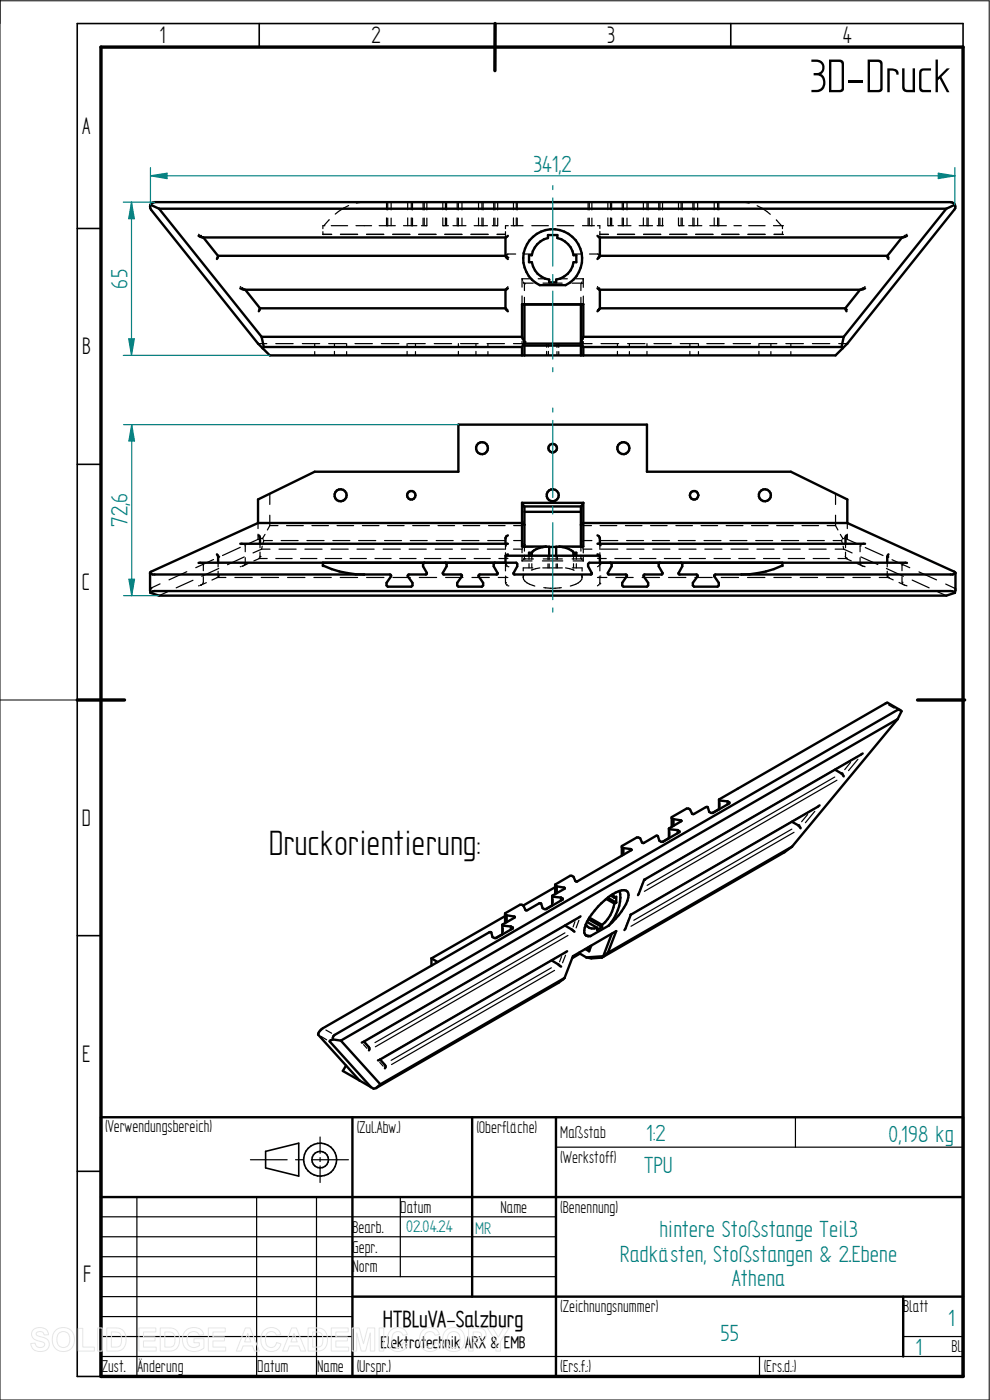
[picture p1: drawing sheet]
<svg xmlns="http://www.w3.org/2000/svg" width="210mm" height="297mm" viewBox="0 0 210 297" stroke-linecap="round" stroke-linejoin="round" font-family="sans-serif">
<path d="M0 0v297h209.8v-296.8h-209.8M0 148.5h16.4" fill="none" stroke="#000" stroke-width=".21"/>
<g fill="none" stroke="#000" stroke-width=".34">
<path d="M55 5v5M105 5v5M155 5v5M204.3 10v-5h-187.9v287h5M16.4 48.5h5M16.4 98.5h5M16.4 148.5h5M16.4 198.5h5M16.4 248.5h5M56.3 244.3l7.1-1.8v7l-7.1-1.7z"/>
<circle cx="67.9" cy="246" r="3.5"/>
<circle cx="67.9" cy="246" r="1.76"/>
</g>
<path d="M21.4 10h182.9v282h-182.9zM105 5v10M16.4 148.5h10M194.6 148.5h10" fill="none" stroke="#000" stroke-width=".72"/>
<g fill="none" stroke="#000" stroke-width=".51">
<path d="M31.9 43.4v.8l.1 .3 22.7 28.4 2.5 2.5h120l2.5-2.5 22.7-28.4 .2-.3v-.8M31.9 43.4l.3-.3 .6-.2h168.9l.7 .2 .2 .3M31.9 43.4l1.8 .9M33.7 44.3l21.8 27.2M33.7 44.3h167M42.1 50l1 .4h64.2l.4-.4M43.1 50.4l3.2 3.9-.3 .6M46.3 54.3h60.9M107.2 50.4v3.9l.5 .6M113.1 50.2a6.2 6.2 0 0 1 9.3 1.2 6.2 6.2 0 0 1-2.4 9.1h-5.5a6.2 6.2 0 0 1-1.4-10.3zM114 51.8l1.4-1 .8-.3v-.6h2v.6a4.5 4.5 0 0 1 3.5 3.6h.6v1.5h-.6a4.3 4.3 0 0 1-3.7 3.7v.6h-1.5v-.6a4.3 4.3 0 0 1-3.7-3.7h-.6v-1.5h.6l.2-.8zM126.7 50l.5 .4"/>
<path d="M127.3 54.3h60.9M127.3 50.4v3.9l-.6 .6M191.3 50.4l-3.1 3.9 .3 .6M192.4 50l-1 .4h-64.2M200.7 44.3l-21.7 27.2M202.6 43.4l-1.9 .9M51 61.2l.9 .3h55.4l.4-.3M52 61.5l3.2 3.9M55.2 65.4h52M55.2 65.4l-.3 .6M55.5 71.5h55.2M55.5 71.5l.5 2.1"/>
<path d="M56 73.6h54.7M56 73.6l-.3 .3M107.2 61.5v3.9M107.2 65.4l.5 .6M110.7 64.6h13M110.7 64.6v6.9M110.7 73.6v1.8M110.7 71.5l.6 1.1-.6 1M111.3 64.6v10.8M111.3 72.9h11.9M111.3 73.3h11.9M123.2 64.6v10.8"/>
<path d="M123.7 64.6v6.9M123.7 73.6v1.8M123.7 73.6h54.8M123.7 71.5l-.4 1.1 .4 1M123.7 71.5h55.3M126.7 61.2l.5 .3M127.3 65.4h52.1M127.3 61.5v3.9M127.3 65.4l-.6 .6M178.5 73.6l.3 .3M179 71.5l-.5 2.1M182.5 61.5l-3.2 3.9 .3 .6"/>
<path d="M183.5 61.2l-.9 .3h-55.4M42.1 119.4h67.4l.2 .2v.5l-.8 1.6 .3 .2h16.1l.3-.2-.8-1.6v-.5l.2-.2h67.4M46 117.6l.3 .5M46.3 118.2v1.2M51 115.4h56.7M54.7 111v-5l12.1-5.9h30.4v-10h40v10h30.6l11.9 5.9v5M54.7 111h56l.6 .3M54.7 111l-22.7 10.3-.2 .2 .1 4.3M54.9 113.6l.3 .5v1.3M68.5 119.4v.7h.2a19.7 19.7 0 0 0 8.6 1.8M90 119.4l-.3 .2v.5l.9 1.4-.1 .3-3.9 .2-.1 .3 1 1.4v.5l-.3 .3h-4.9l-.3-.3v-.5l.9-1.4 .1-.2-.3-.2h-50.3l-.6-.3M94.5 119.4l.2 .2v.5l-.8 1.4 .1 .3 3.9 .2 .1 .3-1 1.4v.5l.2 .3h5l.3-.3v-.5l-.9-1.4v-.3l3.9-.2v-.3l-.8-1.4v-.5l.3-.2"/>
<path d="M107.2 119.4v-1.5h20.1v1.5M107.7 113.6l-.4 .4-.1 1.4M107.7 117.6l-.3 .3M110.7 106.7v9.3h5.1M110.7 106.7h13M110.7 106.7l.5 .7M111.2 107.4l.1 8.6M111.2 107.4h12.1M111.3 108.6h11.9M112.8 117.3h-.6v.5h.6M112.8 117.8l.1 .1M112.8 117.3v.5"/>
<path d="M115.8 116h.7v1.9M115.8 116l-1.4 .2a2.62 2.62 0 0 0-1.6 1.1M116.5 116h1.5M118.7 116h-.7v1.9M118.7 116l1.4 .2a2.68 2.68 0 0 1 1.6 1.1M121.7 117.3h.6v.5h-.6M121.7 117.8l-.1 .1M121.7 117.3v.5M123.3 107.4l-.1 8.6M123.7 106.7v9.3h-5M123.7 106.7l-.4 .7M126.7 113.6l.5 .4 .1 1.4"/>
<path d="M126.7 115.4h56.8M126.7 117.6l.4 .3M129.5 119.4l.3 .2v.5l-.9 1.4 .1 .3 3.9 .2v.3l-.9 1.4v.5l.2 .3h5l.3-.3v-.5l-.9-1.4v-.3l3.9-.2v-.3l-.8-1.4v-.5l.3-.2M166 119.4v.7h-.2a19.6 19.6 0 0 1-8.5 1.8M179.6 113.6l-.2 .4v1.4M179.7 111l22.7 10.3 .2 .3-.5 .3h-50.3l-.2 .1v.3l.9 1.4v.5l-.3 .3h-5l-.2-.3v-.5l1-1.4-.1-.3-3.9-.2v-.3l.7-1.4v-.5l-.2-.2M179.7 111h-56l-.5 .3M188.2 118.2v1.2M188.5 117.6l-.3 .5M31.9 125.8l1.8 .6h167l1.9-.6M31.9 125.8l.9-.4h168.9l.7 .2 .2 .2M202.7 121.5v3.7l-.1 .6"/>
<path d="M183 159.9l-46.3 26.7-1.4 3.3M190.4 152.6l-118.1 68.2M190.4 152.6l-22.4 27M190.4 152.6l.9-1.7-.7-.3-119.6 69-.4 .5v.4M191 150.7l-2.9-1.6-35.6 20.6M131.9 179.7l.3 .2M132.2 179.9v1.4M132.2 179.9l1.6 .2 .2 .2-11.5 6.7-.5-.1-.3-.9-.8-.2-3.1 1.9v2M141.9 175.8l1.9 .3M141.9 175.8v2l-1.4 .8M142.5 173.6l.4 .2M142.9 173.8v1.4"/>
<path d="M142.9 173.8l1.7 .4-2.7 1.6M143.8 176.1v.7M143.8 176.1l.3 .3v.1l-3.5 2.1h-.3l-.4-.2-.3-1-.3-.1-2.8 1.6-.3-.2-.4-.9-.7-.1-3.2 1.8v2M152.5 169.7l.2 .1 1.6 .2M152.5 171.7l-1.4 .8M152.5 169.7v2M154.3 170l.4 .2v.2l-3.5 2.1-.7-.2-.4-1.1h-.4l-2.6 1.5-.3-.1-.4-.9-.4-.2h-.3l-3.2 1.9v2M154.3 170v.6M168 174.3l1.3 .8M168 179.6l-1.6 1.2-38.7 22.4M168 179.6l-39.1 22.5M169.4 175.1l.4 .6"/>
<path d="M173.9 170.9l-40.1 23.2M177.1 163.3l1.4 .8M178.5 164.1l.5 .6M106.6 196.2l.2 .2 1.6 .2M106.6 198.2l-1.4 .8M106.6 196.2v2M107.1 194.4l-15.6 8.9M107.1 194l.4 .2M107.5 194.2v1.4M107.5 194.2l1.7 .4-2.6 1.6M108.4 196.6l.4 .2v.2l-3.6 2-.7-.2-.3-1h-.4l-35.3 20.3-.6 .5-.3 .6-.1 .3 8.8 9.7M108.4 196.6v.6"/>
<path d="M117.1 190.1v2l-1.3 .8M117.8 188.2l-6.8 3.9M117.8 187.9l.3 .1M118.1 188l1.5 .3 .2 .2-2.7 1.6 .2 .1 1.7 .2M118.1 188v1.5M119 190.4l.4 .2v.2l-3.5 2.1-.8-.2-.3-1-.2-.1-2.9 1.5-.2-.1-.5-.8-.3-.3h-.4l-3.2 1.9v2M119 190.4v.7M119.8 196.3l2.1 1.4M123.1 194.4l-46.3 26.8M124.2 198.4l1.1 .2M124.3 196.1a1.66 1.66 0 0 0 2.4 .7M124.5 195.6l2.2 1.2"/>
<path d="M124.8 195l2.9 1.7M125.1 194.7l2.6 1.5M127.7 196.2v.5M127.7 196.7l-1 .6v-.5M128.6 190.7l1.7 1M128.9 190.5l1.8 1M129.1 196.4a13 13 0 0 0 4.2-5.9 1.11 1.11 0 0 0-.2-1.3 1.11 1.11 0 0 0-1.2-.3 14.2 14.2 0 0 0-7.3 6.6 3.4 3.4 0 0 0-.5 2.7l.7 .4h.5M129.1 196.4l-3.8 2.2M129.5 190l.8 .5M129.8 198.1l-1.8 4.8M130 189.7l.3 .8M130.3 191.7a7.3 7.3 0 0 1-2.6 4.5"/>
<path d="M130.3 190.5l.4-.3v1.3M130.7 191.5l-.4 .2M131.4 189a8.6 8.6 0 0 1-2.3 7.4M133.7 194.1h.1M133.8 194.1l-1.3 3.2M91.5 203.3l1.3 .8M91.5 203.3v1.6M117 203.8l2 1.3M119.8 207.5l-39.1 22.5M119.8 207.5l-1.3 1-38.7 22.3M120.3 201.8l-40.1 23.2M122.9 202.1l.1 .2"/>
<path d="M123 202.3l1.4 .8M123 202.3l-1.6 1M124.2 201.3l.8 .5M124.4 203.1l1 .2 2.3-.1M124.8 201h.3M125.1 201l-.1 .8M125.2 200.7l-.1 .3M125.4 200.6l-.4 1.2M128 202.9l-3.6 .2M128 202.9l-.3 .3M128.9 202.1l1.8-4.6-9.2 5.4-1.7 4.6M128.9 202.1l-.9 .8"/>
<path d="M21.4 237h182.9v55h-182.9zM70.6 220.5l-.7 .4 8.8 9.7M70.6 220.5l1.7 .3M72.3 220.8l8.4 9.2M73.4 226.1l-.7 1.1 3.6 2M74.8 237v55M76.3 229.2l2.4 1.4M77.2 221l1.2 1.3-.1 .5M78.7 230.6l.5 .4 .6-.2M80.6 224.7l1.2 1.4-.1 .6M80.7 230l-.9 .8M100.2 237v38.1"/>
<path d="M117.9 237v55M21.4 254h182.9M74.8 275.1h129.5M191.6 275.1v12.7"/>
<circle cx="102.2" cy="95.1" r="1.27"/>
<circle cx="117.2" cy="95.1" r=".91"/>
<circle cx="132.2" cy="95.1" r="1.27"/>
<circle cx="72.2" cy="105.1" r="1.28"/>
<circle cx="87.2" cy="105.1" r=".9"/>
<circle cx="117.2" cy="105.1" r="1.28"/>
<circle cx="147.3" cy="105.1" r=".91"/>
<circle cx="162.3" cy="105.1" r="1.27"/>
</g>
<g fill="none" stroke="#000" stroke-width=".25">
<path d="M42.1 49.7l.2 .1M42.5 50h.1M42.5 50l.3 .1M43 50.2l.1 .2M46 54.6h.1M46.1 54.5h.1M46.3 54.3h.1M46.3 54.3l-.1 .1M68.5 49.7h.1M68.5 49.1v.6h1.9M68.5 49.7h1.9M68.6 47.9l-.1 .6"/>
<path d="M68.7 47.9h.1M69.8 46.6l-1.1 1.3M70.3 47.9h3.4M72.2 49.7h3.7M74 43.6l-1.1 .6-1.8 1.2M75.5 47.9h3.3M77.3 42.9l-1.7 .2M77.8 49.7h3.6M80.4 47.9h1.6M82 47.9h.1M82 42.9v1.6M82 46.2v1.7"/>
<path d="M82.2 47.9h1.7M82.3 42.9v1.6M82.3 46.3v1.6M83 42.9v1.6M83 46.3v1.6M83.3 49.7h3.7M85.6 47.9h1.6M86.5 42.9v1.6M86.5 46.2v1.7M87.2 47.9h.1M87.2 42.9v1.6M87.2 46.2v1.7"/>
<path d="M87.4 47.9h1M87.5 42.9v1.6M87.5 46.3v1.6M88.8 49.7h3.7M89.4 47.9h.9M89.7 42.9v1.6M89.7 46.3v1.6M90 42.9v1.6M90 46.3v1.6M90.3 47.9h.1M90.6 46.3l-.1 1.6M90.6 42.9v1.6"/>
<path d="M93.9 47.9h.1M93.9 42.9v1.6M93.9 46.2v1.7M94.1 47.9h1M94.4 49.7h3.6M94.5 42.9v1.6M94.5 46.2v1.7M94.7 42.9v1.6M94.7 46.3v1.6M96.1 47.9h.9M97 47.9h.1M97 42.9v1.6"/>
<path d="M97 46.2v1.7M97.2 47.9h1.6M97.2 42.9v1.6M97.2 46.3v1.6M98 42.9v1.6M98 46.3v1.6M99.9 49.7h3.6M100.6 47.9h1.6M101.5 42.9v1.6M101.5 46.2v1.7M102.2 47.9h.1M102.2 42.9v1.6"/>
<path d="M102.2 46.2v1.7M102.4 47.9h1M102.5 42.9v1.6M102.5 46.3v1.6M104.4 47.9h.9M104.7 42.9v1.6M104.7 46.3v1.6M105 42.9v1.6M105 46.3v1.6M105.3 47.9h.1M105.5 49.7h1.7M105.6 46.3l-.1 1.6"/>
<path d="M105.6 42.9v1.6M107.2 54.3h.1M107.2 49.1v.9M107.2 50.2v.2M107.3 54.3h.1M107.4 54.3h.1M107.4 54.4h.1M107.5 54.4h.1M107.5 54h.1M107.5 54.4l.1 .1M107.5 54v.1M107.7 54.6h.1"/>
<path d="M107.8 47.9h-.6v.6M108.4 47.9h.5M108.9 47.9h.1M108.9 42.9v1.6M108.9 46.2v1.7M109.1 47.9h1.9M109.4 53.9h-1.7M109.5 42.9v1.6M109.5 46.2v1.7M109.7 42.9v1.6M109.7 46.3v1.6M110.7 59.1v1.8"/>
<path d="M110.7 59.1h1.7M110.7 59.1l.2 .4M111 59.8l.1 .3h2M111.2 53.9h1.7M112.8 47.9h3.5M114.2 59.1h1.6M118.2 47.9h3.5M118.7 59.1h1.7M121.6 53.9h1.7M122.1 59.1h1.6M123.5 59.8l-.1 .3M123.6 47.9h1.7"/>
<path d="M123.7 59.1v1.9M123.7 59.1v.3M124.8 42.9v1.6M124.8 46.3v1.6M125 42.9v1.6M125 46.3v1.6M125.1 53.9h1.6M125.3 47.9h.1M125.5 47.9h.6M125.6 42.9v1.6M125.6 46.3v1.6M126.7 53.9h.1"/>
<path d="M126.7 47.9h.6v.6M126.8 54.6h.1M126.9 54l.1 .1M127 54.4h.1M127.1 54.2v.1M127.1 54.3h.1M127.3 54.3h.1M127.3 49.7h1.8M127.3 49.1v.8M127.3 50.2v.2M128.9 47.9h.1M128.9 42.9v1.6"/>
<path d="M128.9 46.2v1.7M129.1 47.9h1M129.5 42.9v1.6M129.5 46.2v1.7M129.8 42.9v1.6M129.8 46.3v1.6M131 49.7h3.6M131.1 47.9h.9M132 47.9h.1M132 42.9v1.6M132 46.2v1.7M132.2 47.9h1.7"/>
<path d="M132.2 42.9v1.6M132.2 46.3v1.6M133 42.9v1.6M133 46.3v1.6M135.6 47.9h1.6M136.5 42.9v1.6M136.5 46.2v1.7M136.5 49.7h3.7M137.2 47.9h.1M137.2 42.9v1.6M137.2 46.2v1.7M137.4 47.9h1"/>
<path d="M137.5 42.9v1.6M137.5 46.3v1.6M139.4 47.9h.9M139.7 42.9v1.6M139.7 46.3v1.6M140 42.9v1.6M140 46.3v1.6M140.3 47.9h.1M140.5 47.9h.1M140.5 42.9v1.6M140.5 46.3v1.6M142.1 49.7h3.6"/>
<path d="M143.9 47.9h.1M143.9 42.9v1.6M143.9 46.2v1.7M144.1 47.9h1M144.5 42.9v1.6M144.5 46.2v1.7M144.7 42.9v1.6M144.7 46.3v1.6M146.1 47.9h.9M147 47.9h.1M147 42.9v1.6M147 46.2v1.7"/>
<path d="M147.2 47.9h1.7M147.2 42.9v1.6M147.2 46.3v1.6M147.6 49.7h3.7M148 42.9v1.6M148 46.3v1.6M150.6 47.9h1.6M151.5 42.9v1.6M151.5 46.2v1.7M152.2 47.9h.1M152.2 42.9v1.6M152.2 46.2v1.7"/>
<path d="M152.4 47.9h1.7M152.5 42.9v1.6M152.5 46.3v1.6M153.1 49.7h3.7M155.7 47.9h1.6M157.3 42.9l1.6 .2M158.7 49.7h3.6M158.8 47.9h3.5M160.6 43.6l1 .6 1.8 1.3M164.1 47.9h1.8M164.2 49.7h1.8M164.7 46.7l1.1 1.2"/>
<path d="M166 49.7h.1M166 47.9h.1M166 49.1v.6h-1.8M166 47.9v.6M188.2 54.3h.1M188.3 54.4l.1 .1M188.4 54.6h.1M191.6 50.2l-.3 .2M192.1 49.9l-.3 .1M192.4 49.7l-.2 .1M51 60.8l.1 .1M51.3 61l.3 .2"/>
<path d="M51.8 61.3l.2 .2M54.7 72.9h1.9M54.9 65.7h.1M55 65.5v.1M55.1 65.4h.1M58.5 72.9h3.7M64.1 72.9h3.7M66.8 72.9v.8M66.8 74.6v.8M69.7 72.9h3.7M71 72.9v.8M71 74.5v.9"/>
<path d="M73.5 72.9v.8M73.5 74.6v.8M75.3 72.9h3.7M80.9 72.9h3.7M86.4 72.9v.8M86.4 74.5v.9M86.5 72.9h3.7M88.1 72.9v.8M88.1 74.6v.8M92.1 72.9h3.7M97.2 72.9v.8M97.2 74.5v.9"/>
<path d="M97.7 72.9h3.7M101 72.9v.8M101 74.5v.9M103.3 72.9h3.7M103.5 72.9v.8M103.5 74.6v.8M107.2 61.5h.1M107.2 65.4h.1M107.3 65.4h.1M107.3 61.3l-.1 .2M107.4 65.5l.2 .1M107.6 61l-.2 .2"/>
<path d="M107.7 65.7h.1M107.7 60.8v.1M108.9 72.9h2M110.7 62.8v1.8M110.7 71.5v.4M110.7 72.4v.5l.2 .2M111.1 72.9h.2M111.1 64.6h.1M111.1 73.2l.2 .2M111.2 60.1h.1M111.2 73.3h.1M111.2 64.5h.1"/>
<path d="M111.3 64.5h.1M111.3 64.6h.1M111.3 60.2h.1M111.3 60.2v1.4M111.3 63.1v1.4M115.2 60.1h4.1M116 72.9v.8M116 74.5v.9M116.3 72.9v.8M116.3 74.5v.9M118.2 72.9v.8M118.2 74.6v.8"/>
<path d="M118.5 72.9v.8M118.5 74.6v.8M121.3 60.1h2.1M123.2 64.6h.1M123.2 64.5h.1M123.2 72.9h.2M123.2 60.2v1.4M123.2 63.1v1.4M123.2 73.3h.1M123.3 60.2h.1M123.3 64.6h.1M123.4 60.1h.1"/>
<path d="M123.4 73.2l-.2 .2M123.6 72.9h2M123.7 62.8v1.8M123.7 71.5v.5M123.7 72.5l-.1 .5M126.7 65.7h.1M126.7 60.8l.1 .1M127 61.1h.1M127 61.1l.1 .1M127 65.5h.1M127 65.5l-.1 .1M127.2 65.4h.1"/>
<path d="M127.2 61.4l.1 .1M127.2 65.4h-.1M127.3 61.5h.1M127.5 72.9h3.7M131 72.9v.8M131 74.5v.9M133.1 72.9h3.7M133.5 72.9v.8M133.5 74.6v.8M137.2 72.9v.8M137.2 74.5v.9M138.7 72.9h3.7"/>
<path d="M144.3 72.9h3.7M146.3 72.9v.8M146.3 74.5v.9M148.2 72.9v.8M148.2 74.6v.8M149.9 72.9h3.7M155.5 72.9h3.7M161 72.9v.8M161 74.5v.9M161.1 72.9h3.7M163.5 72.9v.8M163.5 74.6v.8"/>
<path d="M166.7 72.9h3.7M167.8 72.9v.8M167.8 74.6v.8M172.3 72.9h3.7M177.9 72.9h1.8M179.4 65.4h.1M179.5 65.5v.1M179.6 65.7h.1M182.7 61.3l-.2 .2M183.1 61h.1M183.1 61l-.3 .2M183.5 60.8l-.2 .1"/>
<path d="M42.5 119.4h.1M42.7 119.4h.1M42.9 119.5h.1M43 119.5l.1 .2M43.1 119.8v1.3M45.3 118.7l-3.8 1.7M46.3 119.4v.9M51 116.1l-3.8 1.8M51.3 115.4h.1M51.6 115.4h.1M51.7 115.4h.1M51.8 118.2l-3.5 1.6"/>
<path d="M51.9 115.5v.1M51.9 119.8h.1M51.9 119.8l-.1 .1M51.9 115.6h.1M52 115.7v1.4M52 118.3v1.3M52.6 119.5l-1.1 .6M54.7 111v1.1M54.7 113.3v1.1M54.7 114.4l-1.8 .9M54.9 118.4h.1M55 118.5h1.7"/>
<path d="M55 118.5l-1.2 .5M55.1 114.3l-.4 .1M55.2 118.1h.1M55.2 115.4v.8M55.2 117.1v1M55.2 118.2l-.1 .2M55.5 116.5h1.8M55.5 116.5l-1.8 .8M55.6 115.9l-.1 .6M55.7 114.2l.1 .2M55.7 114.2l-.2 .1M55.9 114.6l.1 .1"/>
<path d="M56 114.7h1.8M56 114.7l-.2 .5M56.2 113.4l-.5 .8M57.2 104.7v2.3M57.2 109.3v2.2M57.2 111.5h1.8M57.2 111.5l-.5 .9M58.5 118.5h3.5M59.2 116.5h3.6M59.6 114.7h3.6M60.8 111.5h3.5M63.8 118.5h3.4"/>
<path d="M64.7 116.5h3.6M65.1 114.7h3.6M66.2 111.5h3.5M68.5 119.4h1.9M69 118.5h3.5M70.2 116.5h3.7M70.6 114.7h3.6M71.5 111.5h3.5M72.2 119.4h3.7M74.3 118.5h3.4M75.7 116.5h3.7M76.1 114.7h3.6"/>
<path d="M76.9 111.5h3.5M77.8 119.4h3.6M79.5 118.5h3.5M81.3 116.5h3.6M81.6 114.7h3.6M82.2 111.5h3.5M83.3 119.4h3.7M84.8 118.5h3.5M86.8 116.5h3.6M87 114.7h3.6M87.5 111.5h3.6M88.8 119.4h3.7"/>
<path d="M90 118.5h3.5M92.3 116.5h3.7M92.5 114.7h3.6M92.9 111.5h3.5M94.4 119.4h3.6M95.3 118.5h3.5M97.8 116.5h3.7M98 114.7h3.6M98.3 111.5h3.5M99.9 119.4h3.6M100.6 118.5h3.4M103.4 116.5h3.6"/>
<path d="M103.5 114.7h3.6M103.6 111.5h3.5M105.5 119.4h1.7M105.8 118.5h1.8M107.2 115.7h.1M107.2 115.8h.1M107.2 119.6h.1M107.2 119.4h.1M107.2 115.4h.1M107.2 115.8v.7M107.2 117.3v.6M107.2 119.4v.1"/>
<path d="M107.2 119.8v1.3M107.2 118.2h.1M107.3 119.7h.1M107.3 115.6l-.1 .1M107.3 119.8l.1 .1M107.3 115.4h.1M107.3 118.4l.2 .1M107.4 115.4h-.1M107.5 118.5h.1M107.6 115.4h.1M107.6 118.4h.1M108.9 116.5h1.8"/>
<path d="M109 114.7h1.7l.2 .3M110.7 116.5v.8M110.7 118.2v.8M110.7 119h2.2M110.7 116h.2M110.8 118.9l-.1 .1M110.9 116.2l-.2 .3M110.9 111.2l-.2 .3h-1.7M111 116h2.1M111.1 115.3l.2 .3M111.1 118.6h.1M111.1 118.6h2.1"/>
<path d="M111.1 118.6l-.1 .1M111.2 116.1h.1M111.2 118.5h.1M111.3 116h.1M111.3 116.1h.1M111.3 115.6h.1M111.3 116.1v.8M111.3 117.8v.7M111.3 110.5l-.2 .3M111.3 115.6l-.2 .3M112.2 117.8v.9M112.2 119.6v.9"/>
<path d="M112.8 117.8v.9M112.8 119.6v.9M115.1 119h4.3M115.2 116h4.1M115.2 118.6h4.1M116.2 117.9v.8M116.2 119.6v.9M116.5 117.9v.8M116.5 119.6v.9M118 117.9v.8M118 119.6v.9M118.2 117.9v.8"/>
<path d="M118.2 119.6v.9M121.3 116h2.2M121.4 118.6h2l.1 .1M121.6 119h2.1M121.7 117.8v.9M121.7 119.6v.9M122.3 117.8v.9M122.3 119.6v.9M123.2 118.5h.1M123.2 116.1h.1M123.2 116h.1M123.2 116.1v.8"/>
<path d="M123.2 117.8v.7M123.2 110.5l.2 .3M123.3 116.1h.1M123.3 115.6h.1M123.3 115.6l.1 .2M123.3 118.6h.1M123.4 116h.1M123.4 115.3l-.1 .3M123.6 116.2l.1 .3M123.6 111.2l.1 .3h1.8M123.7 118.9v.1M123.7 116.5v.8"/>
<path d="M123.7 118.2v.8M123.7 116h.1M123.7 116.5h1.9M125.6 114.7h-1.9l-.1 .2M126.7 118.4h.1M126.9 115.4h.1M126.9 118.5h1.7M127.1 120l-.1 .1M127.1 118.4l-.1 .1M127.2 115.4h.1M127.2 115.4v.1M127.2 119.8h.1"/>
<path d="M127.3 115.4h.1M127.3 115.7h.1M127.3 115.8h.1M127.3 119.6h.1M127.3 119.4h.1M127.3 115.6v.1M127.3 115.8v.7M127.3 117.3v.6M127.3 119.7v1.4M127.3 118.2l-.1 .1M127.3 111.5h3.6M127.4 114.7h3.7"/>
<path d="M127.4 116.5h3.7M129.1 119.4l-1.8 .1M130.4 118.5h3.5M131 119.4h3.6M132.7 111.5h3.5M132.9 114.7h3.6M133 116.5h3.6M135.7 118.5h3.4M136.5 119.4h3.7M138 111.5h3.5M138.4 114.7h3.6M138.5 116.5h3.6"/>
<path d="M140.9 118.5h3.5M142.1 119.4h3.6M143.4 111.5h3.5M143.9 114.7h3.6M144 116.5h3.7M146.2 118.5h3.4M147.6 119.4h3.7M148.7 111.5h3.5M149.4 114.7h3.6M149.5 116.5h3.7M151.5 118.5h3.4M153.1 119.4h3.7"/>
<path d="M154.1 111.5h3.5M154.9 114.7h3.6M155.1 116.5h3.6M156.7 118.5h3.5M158.7 119.4h3.6M159.4 111.5h3.5M160.3 114.7h3.6M160.6 116.5h3.6M162 118.5h3.4M164.2 119.4h1.8M164.8 111.5h3.5M165.8 114.7h3.6"/>
<path d="M166.1 116.5h3.7M167.2 118.5h3.5M170.1 111.5h3.6M171.3 114.7h3.6M171.6 116.5h3.7M172.5 118.5h3.4M175.5 111.5h1.7M176.7 114.7h1.8M177.2 116.5h1.8M177.2 104.7v2.3M177.2 109.3v2.2M177.2 111.5l.6 .9"/>
<path d="M177.8 118.5h1.7l1.1 .5M178.3 113.4l.5 .8M178.5 114.7l.2 .5M178.6 114.5l-.1 .2M178.8 114.2l-.1 .1M178.8 114.2l.3 .1M178.9 115.9l.1 .6M179 116.5l1.8 .8M179.4 118.3h.1M179.4 115.4v.8M179.4 117.1v1.1M179.4 118.3v.1"/>
<path d="M179.5 114.3l.2 .1M179.6 118.4h.1M179.7 111v1.1M179.7 113.3v1.1M179.7 114.4l2 .9M181.8 119.5l1.2 .6M182.5 115.8h.1M182.5 115.8v1.3M182.5 118.3v1.2M182.5 115.6h.1M182.5 115.6v.1M182.5 119.7l.2 .2"/>
<path d="M182.6 118.2l3.6 1.6M182.7 115.4h.1M182.9 115.4h-.1M183 115.4h.2M183.6 116.2l3.7 1.7M188.2 119.4v.9M189.2 118.7l3.8 1.7M191.3 119.9h.1M191.3 119.9v1.2M191.5 119.5l-.1 .2M191.6 119.4h.1M191.6 119.4h.2"/>
<path d="M192 119.4h.1M31.8 125.1v.1M31.9 124.9h.1M32 124.8h.1M34 123.9l-2 .9M35.5 125.6l-1.8 .8M39.6 121.3l-3.7 1.7M40.9 123.1l-3.5 1.6M42.3 124.2l-.2 .1M42.5 124.2h.1M42.8 124l-.3 .2M43.1 123.7l-.2 .2"/>
<path d="M43.1 122.3v1.3M43.8 123.6l-1.2 .5M46 122.5h1.9M46.1 122.5l-1.1 .6M46.3 122.1h.1M46.3 122.3h.1M46.3 121.2v.8M46.3 122.3l-.1 .1M46.4 120.6l-3.6 1.7M49.8 122.5h3.7M51 120.2h.1M51.6 120l-.3 .1"/>
<path d="M55.4 122.5h3.7M61 122.5h3.7M66.6 122.5h3.7M72.2 122.5h3.7M77.8 122.5h3.6M83.4 122.5h3.6M88.9 122.5h3.7M94.5 122.5h3.7M100.1 122.5h3.7M105.7 122.5h1.9M107.2 123.6h.1M107.2 122.4v1.2"/>
<path d="M107.2 122.2l.1 .1M107.3 123.7l.1 .2M107.4 122.4l.1 .1M107.4 124.1h.1M107.4 120.1h.1M107.4 124.1l.2 .1M107.4 120.1h.2M107.7 122.5h.1M107.7 124.3h.1M107.7 120.2h.1M111 121.8v.7M111.2 122a1.06 1.06 0 0 0 .6 1.7l1.7 .6"/>
<path d="M113 120.5h-2v.6M114.5 120.5l-1.8 .4M115.1 120.5h4.2M115.4 124.7l1.4 .1 2.3-.1M120 120.5l1.8 .5M121.4 120.5h2.1v.7M123.4 122.1a1.09 1.09 0 0 1-.7 1.6l-1.7 .6M123.5 121.9v.6M126.7 122.5h2M126.8 124.2l-.1 .1M126.8 120.2h-.1M127 122.5h.1"/>
<path d="M127.1 124l-.1 .1M127.2 122.4l-.2 .1M127.2 123.8h.1M127.3 122.2h.1M127.3 122.4v1.3M130.6 122.5h3.7M136.2 122.5h3.7M141.8 122.5h3.7M147.4 122.5h3.7M153 122.5h3.7M158.6 122.5h3.7M164.2 122.5h3.7"/>
<path d="M169.8 122.5h3.6M175.3 122.5h3.7M180.9 122.5h3.7M182.8 120l.3 .1M183.1 120.1h.1M183.3 120.2h.2M186.5 122.5h1.9M188 120.6l3.6 1.7M188.2 122h.1M188.2 122.3h.1M188.2 121.2v1M188.2 122.3l.1 .2"/>
<path d="M188.3 122.5l1.2 .5M188.5 122.5h.1M190.7 123.6l1.2 .5M191.3 123.5h.1M191.3 122.3v1.2M191.4 123.7l.2 .3M191.8 124.1l.2 .1M192 124.2h.1M192.3 124.2l.1 .1M193.5 123.1l3.6 1.6M194.9 121.3l3.8 1.7M198.9 125.6l1.8 .8"/>
<path d="M200.6 123.9l1.9 .9M202.6 124.9h.1M202.6 124.9v.1M202.6 125.1l.1 .1M188.5 149.6l1.2 .6M142.1 176.4v.9M144.4 174v.3M152.7 170.3v.9M168 175.9l-33.5 19.3M168.4 176.6l-34.5 19.9M171.3 172.8l-1.2 1.5M172.5 171.7l-37.3 21.5"/>
<path d="M172.8 172.1l-1.9 2.4M177.1 164.8l-39.8 23M177.5 165.5l-40.8 23.6M180.4 161.8l-1.2 1.5M181.7 160.6l-43.7 25.2M182 161.1l-2 2.4M106.8 196.8v.9M109.1 194.4v.3M117.3 190.7v.9M119.6 188.3v.3M119.8 197.9l-40.3 23.3M120.5 198.5l-40.9 23.6"/>
<path d="M121.8 195.2l-43.7 25.2M122 195.5l-.4 1.1M122.8 195.2l-.6 1.6M133.4 194.9l-.6 1.6M133.8 180.1v.3M136.3 187.5l-.6 1.6M68.1 219.9l1.2 .7M69.1 218.5l1.3 .7M117 205.3l-34 19.7M117.6 205.9l-34.5 19.9M118.9 202.6l-37.3 21.6M119.1 202.9l-.4 1.1"/>
<path d="M120 202.6l-.7 1.7M77.1 221.6l.8 .8M80.6 225.4l.7 .8M168.7 237v6.4M21.4 258.1h96.5M29 254v38M53.1 246h7.8M54.4 254v38M62.7 246h1.7M66.2 246h7.7M67.1 254v38M67.9 241.2v3.5"/>
<path d="M67.9 245.6v.8M67.9 247.4v3.5M84.9 254v16.8M117.9 243.4h86.4M21.4 270.8h96.5M21.4 266.6h96.5M21.4 262.4h96.5M21.4 275.1h53.4M21.4 279.3h53.4M21.4 287.8h182.9M21.4 283.5h53.4M161.1 287.8v4.2"/>
<path d="M191.6 283.5h12.7"/>
</g>
<g fill="#000">
<circle cx="111.3" cy="72.6" r=".25"/>
<circle cx="123.3" cy="72.6" r=".25"/>
<circle cx="46.3" cy="118.1" r=".25"/>
<circle cx="188.2" cy="118.2" r=".25"/>
<circle cx="169.3" cy="175.1" r=".25"/>
<circle cx="178.5" cy="164.1" r=".25"/>
<circle cx="136.7" cy="186.6" r=".25"/>
<circle cx="128" cy="202.9" r=".25"/>
</g>
<path d="M26.2 90.1h71M27.9 90.1l.6 3.5h-1.2zM26.2 126.4h7.5" fill="none" stroke="#008080" stroke-width=".25"/>
<path d="M27.9 90.1l.6 3.5h-1.2z" fill="#008080"/>
<path d="M27.3 122.9h1.2l-.6 3.5z" fill="none" stroke="#008080" stroke-width=".25"/>
<path d="M27.3 122.9h1.2l-.6 3.5z" fill="#008080"/>
<path d="M26.2 42.9h6.6M27.9 42.9l.6 3.5h-1.2zM26.2 75.4h31M27.9 90.1v36.3" fill="none" stroke="#008080" stroke-width=".25"/>
<path d="M27.9 42.9l.6 3.5h-1.2z" fill="#008080"/>
<path d="M27.3 71.9h1.2l-.6 3.5z" fill="none" stroke="#008080" stroke-width=".25"/>
<path d="M27.3 71.9h1.2l-.6 3.5z" fill="#008080"/>
<path d="M31.9 35.6v7.8M31.9 37.3l3.5-.6v1.2zM202.6 35.6v7.8M27.9 42.9v32.5" fill="none" stroke="#008080" stroke-width=".25"/>
<path d="M31.9 37.3l3.5-.6v1.2z" fill="#008080"/>
<path d="M199.1 36.7l3.5 .6-3.5 .6z" fill="none" stroke="#008080" stroke-width=".25"/>
<path d="M199.1 36.7l3.5 .6-3.5 .6z" fill="#008080"/>
<path d="M31.9 37.3h170.7M117.3 39.4v.8M117.3 42v14.5M117.3 58.3v1.7M117.3 61.8v14.4M117.3 78v.9M117.3 86.6v.8M117.3 89.2v16.3M117.3 107.4v1.7M117.3 110.9v16.3M117.3 129v.9" fill="none" stroke="#008080" stroke-width=".25"/>
<g fill="none" stroke="#e6e6e6" stroke-width=".21">
<path d="M7.1 282.1a2.02 2.02 0 0 1 3.1 .7l.1 .4h-.9a.9 .9 0 0 0-.8-.7 .9 .9 0 0 0-.9 .5l.1 .3 .5 .2a2.15 2.15 0 0 1 2.1 1.4 1.72 1.72 0 0 1-2.3 1.8l-.7-.2-.7-.7-.2-.8 1-.1a1.06 1.06 0 0 0 .9 1 1.06 1.06 0 0 0 1.1-.7 1.66 1.66 0 0 0-1.6-.8 1.37 1.37 0 0 1-.8-2.3zM11.8 282.3a2.46 2.46 0 0 1 3.1-.2 2.46 2.46 0 0 1 .8 3 2.4 2.4 0 0 1-3.1 1.5 2.4 2.4 0 0 1-1.5-3.1l.2-.5zM12.4 282.9a1.39 1.39 0 0 1 1.7-.3 1.39 1.39 0 0 1 .7 1.6 1.41 1.41 0 0 1-1.4 1.7 1.41 1.41 0 0 1-1.3-1.7l.1-.8zM16.6 281.8h1v4h2.4v.8h-3.4zM20.7 281.7h1v4.9h-1zM22.6 281.7h1.9a2.2 2.2 0 0 1 2.2 2.8 2.02 2.02 0 0 1-2.2 2.1h-1.9zM23.6 282.6a1.8 1.8 0 0 1 2 .5 2.09 2.09 0 0 1-.4 2.6l-1.6 .1zM29.5 281.7h3.6v.9h-2.7v1h2.5v.9h-2.5v1.3h2.7v.8h-3.6zM34 281.7h1.8a2.2 2.2 0 0 1 2.3 2.8 2.02 2.02 0 0 1-2.2 2.1h-1.9zM35 282.6a1.8 1.8 0 0 1 1.9 .5 2.09 2.09 0 0 1-.4 2.6l-1.5 .1zM39.4 282.3a2.33 2.33 0 0 1 3.8 .8l-1 .2a1.37 1.37 0 0 0-1.6-.7 1.37 1.37 0 0 0-.9 1.5 1.56 1.56 0 0 0 .8 1.6 1.56 1.56 0 0 0 1.8-.2v-.6h-1.2v-.9h2.2v2a2.65 2.65 0 0 1-3.1 .5 2.65 2.65 0 0 1-1.5-2.7l.3-1zM44.2 281.7h3.6v.9h-2.6v1h2.4v.9h-2.4v1.3h2.7v.8h-3.7z"/>
<path d="M52 281.7h1.1l1.9 4.9h-1l-.4-1.1h-2l-.4 1.1h-1.1zM52.6 282.9l.6 1.8h-1.3zM56 282.3a2.12 2.12 0 0 1 3.6 .8l-1 .2a1.24 1.24 0 0 0-1.6-.7 1.24 1.24 0 0 0-.7 1.6 1.28 1.28 0 0 0 .4 1.4 1.28 1.28 0 0 0 1.6 0l.4-.8 .9 .3a2.19 2.19 0 0 1-2.5 1.6 2.19 2.19 0 0 1-1.8-2.5l.1-.9zM61.9 281.7h1l2 4.9h-1.1l-.4-1.1h-2l-.4 1.1h-1.1zM62.4 282.9l.7 1.8h-1.4zM65.4 281.7h1.8a2.2 2.2 0 0 1 2.3 2.8 2.02 2.02 0 0 1-2.3 2.1h-1.8zM66.3 282.6a1.8 1.8 0 0 1 2 .5 2.09 2.09 0 0 1-.4 2.6l-1.6 .1zM70.3 281.7h3.6v.9h-2.7v1h2.5v.9h-2.5v1.3h2.8v.8h-3.7zM74.7 281.7h1.5l.9 3.4 .9-3.4h1.5v4.9h-.9l-.1-3.8-.9 3.8h-1l-.9-3.8-.1 3.8h-.9zM80.4 281.7h1v4.9h-1zM82.8 282.3a2.12 2.12 0 0 1 3.6 .8l-.9 .2a1.24 1.24 0 0 0-1.6-.7 1.24 1.24 0 0 0-.8 1.6 1.28 1.28 0 0 0 .5 1.4 1.28 1.28 0 0 0 1.5 0l.4-.8 .9 .3a2.19 2.19 0 0 1-2.5 1.6 2.19 2.19 0 0 1-1.7-2.5l.1-.9zM89.6 282.3a2.12 2.12 0 0 1 3.6 .8l-.9 .2a1.24 1.24 0 0 0-1.6-.7 1.24 1.24 0 0 0-.7 1.6 1.28 1.28 0 0 0 .4 1.4 1.28 1.28 0 0 0 1.5 0l.4-.8 1 .3a2.19 2.19 0 0 1-2.6 1.6 2.19 2.19 0 0 1-1.7-2.5l.1-.9z"/>
<path d="M94.6 282.3a2.46 2.46 0 0 1 3.1-.2 2.46 2.46 0 0 1 .8 3 2.4 2.4 0 0 1-3.1 1.5 2.4 2.4 0 0 1-1.4-3.1l.1-.5zM95.2 282.9a1.39 1.39 0 0 1 1.7-.3 1.39 1.39 0 0 1 .7 1.6 1.41 1.41 0 0 1-1.3 1.7 1.41 1.41 0 0 1-1.4-1.7l.1-.8zM99.4 281.7h1.6a1.61 1.61 0 0 1 2.1 1.5 1.62 1.62 0 0 1-2.1 1.6h-.6v1.8h-1zM100.4 282.6a1.62 1.62 0 0 1 1.7 .3 .7 .7 0 0 1-.1 .8 .7 .7 0 0 1-.7 .2h-.9zM103.4 281.7h1.1l1.2 2 1.1-2h1.2l-1.8 2.9v2h-1v-2z"/>
</g>
<text font-size="11.3" x="171.7" y="19.6">3D-Druck</text>
<text font-size="8.4" x="57" y="181.5">Druckorientierung:</text>
<g font-size="5.7">
<text x="33.8" y="9.2">1</text>
<text x="78.8" y="9.2">2</text>
<text x="128.8" y="9.2">3</text>
<text x="178.8" y="9.2">4</text>
<text x="17.4" y="28.4">A</text>
<text x="17.4" y="75.2">B</text>
<text x="17.4" y="125.2">C</text>
<text x="17.4" y="175.2">D</text>
<text x="17.4" y="225.2">E</text>
<text x="17.6" y="271.9">F</text>
</g>
<g font-size="5.6" fill="#008080">
<text x="113.2" y="36.4">341,2</text>
<text x="27.1" y="61.2" transform="rotate(-90 27.1 61.2)">65</text>
<text x="27.1" y="111.8" transform="rotate(-90 27.1 111.8)">72,6</text>
<text x="137.1" y="242">1:2</text>
<text x="188.5" y="242.2">0,198 kg</text>
<text x="136.7" y="248.8">TPU</text>
<text x="139.9" y="262.4">hintere Stoßstange Teil3</text>
<text x="131.5" y="267.6">Radkästen, Stoßstangen &amp; 2.Ebene</text>
<text x="155.3" y="272.9">Athena</text>
<text x="201.2" y="281.3">1</text>
<text x="152.9" y="284.6">55</text>
<text x="194.2" y="287.4">1</text>
</g>
<text font-size="5.5" x="81.2" y="281.5">HTBLuVA-Salzburg</text>
<g font-size="4.1">
<text x="22.3" y="240.2">(Verwendungsbereich)</text>
<text x="75.7" y="240.4">(Zul.Abw.)</text>
<text x="101.1" y="240.4">(Oberfläche)</text>
<text x="118.8" y="241.4">Maßstab</text>
<text x="118.8" y="246.7">(Werkstoff)</text>
<text x="84.9" y="257.3">Datum</text>
<text x="106.2" y="257.3">Name</text>
<text x="118.8" y="257.3">(Benennung)</text>
<text x="74.8" y="261.5">Bearb.</text>
<text x="74.8" y="265.7">Gepr.</text>
<text x="74.8" y="270">Norm</text>
<text x="118.8" y="278.4">(Zeichnungsnummer)</text>
<text x="191.6" y="278.4">Blatt</text>
<text x="201.8" y="286.9">Bl.</text>
<text x="21.6" y="291.1">Zust.</text>
<text x="29.2" y="291.1">Änderung</text>
<text x="54.6" y="291.1">Datum</text>
<text x="67.3" y="291.1">Name</text>
<text x="75.7" y="291.1">(Urspr.)</text>
<text x="118.8" y="291.1">(Ers.f.:)</text>
<text x="162" y="291.1">(Ers.d.:)</text>
</g>
<g font-size="4" fill="#008080">
<text x="86.2" y="261.5">02.04.24</text>
<text x="100.8" y="261.7">MR</text>
</g>
<text font-size="4" x="80.7" y="286">Elektrotechnik ARX &amp; EMB</text>
</svg>
